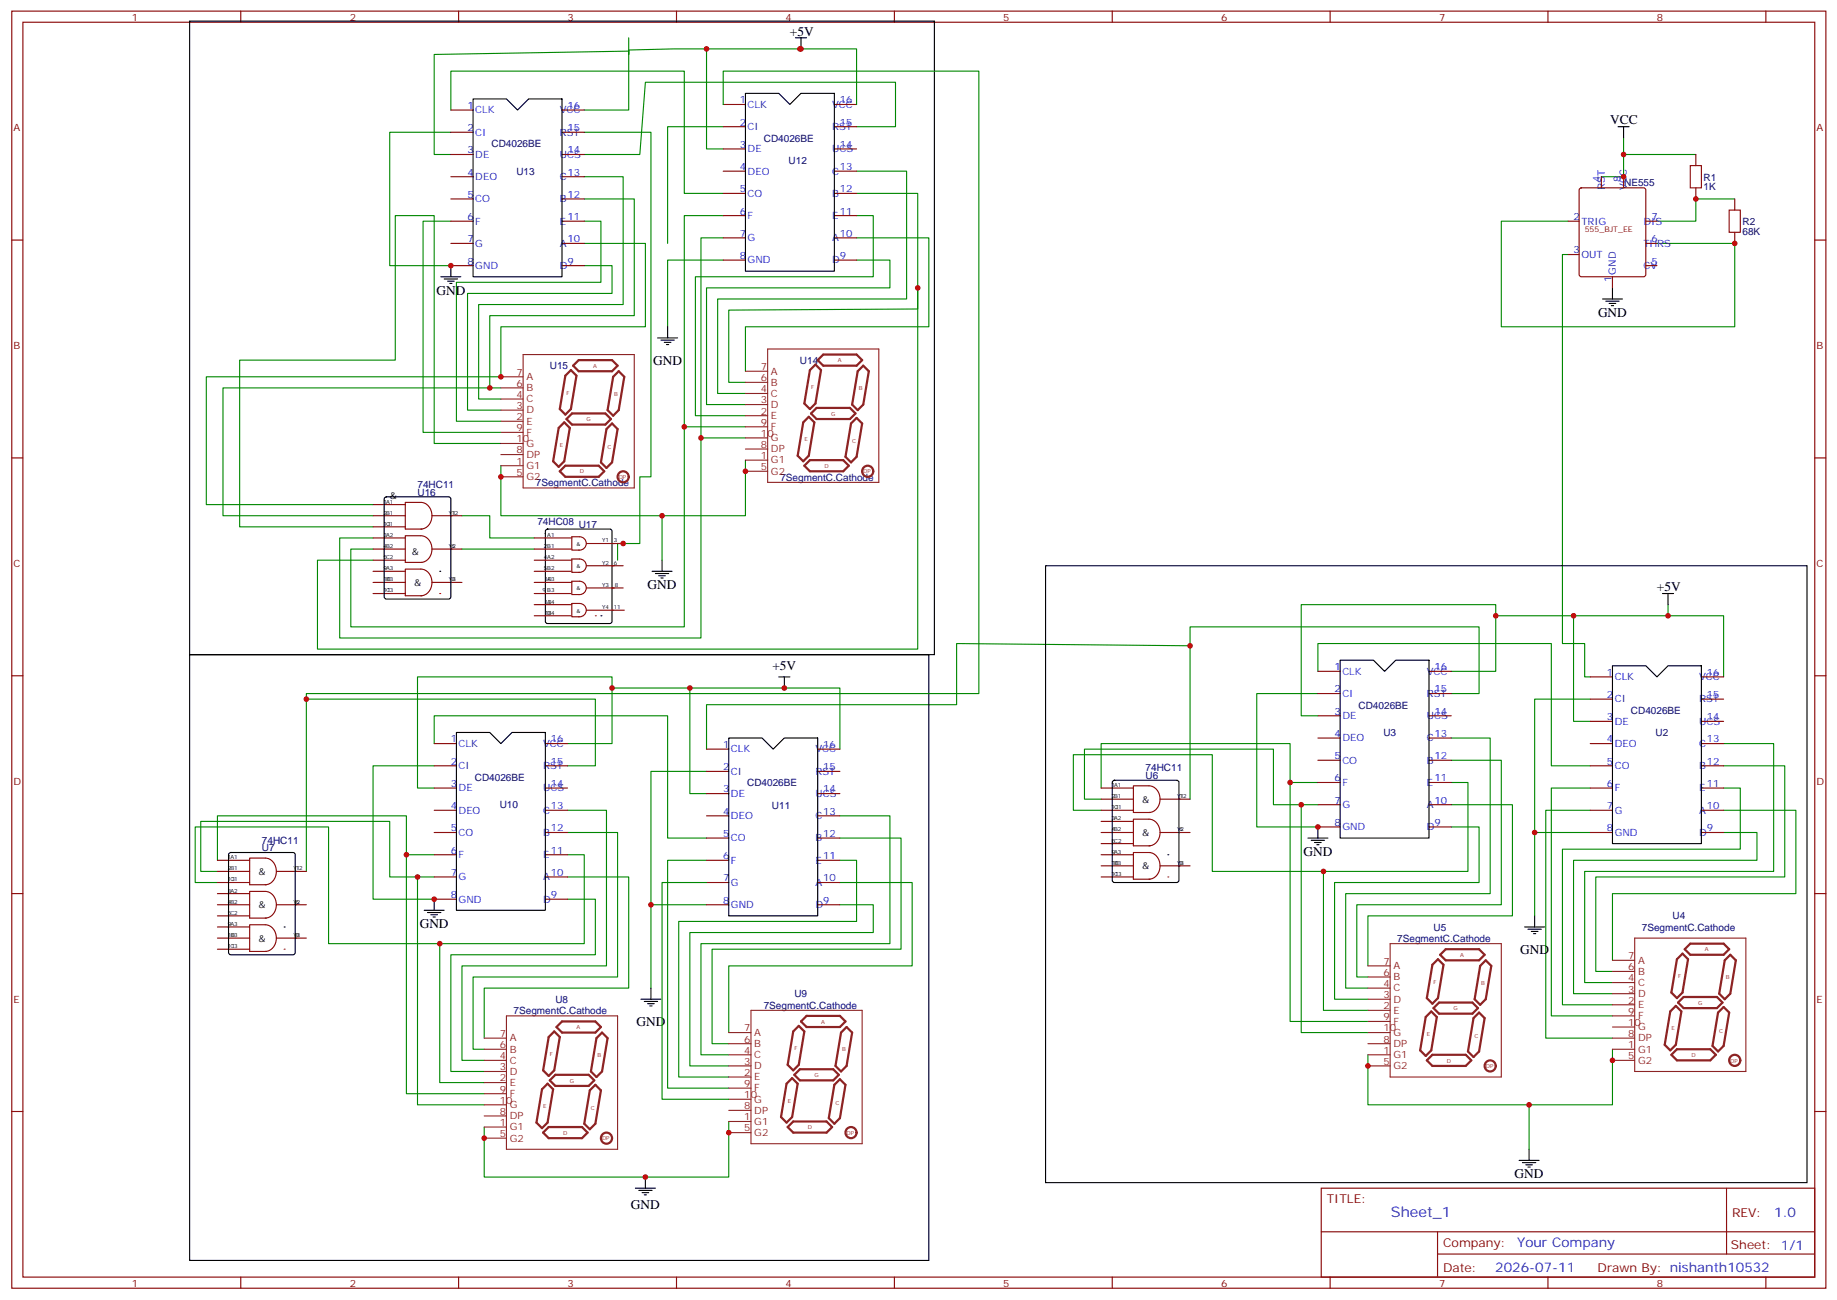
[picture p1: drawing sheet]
<svg xmlns="http://www.w3.org/2000/svg" width="583mm" height="413mm" viewBox="0 0 583 413" stroke-linecap="round" stroke-linejoin="round" font-family="sans-serif">
<g fill="none" stroke="#870000" stroke-width=".35">
<path d="M3.7 3.5h575.8v405.4h-575.8zM7.3 7.1h568.6v398.2h-568.6zM76.4 3.5v3.6M145.6 3.5v3.6M214.7 3.5v3.6M283.8 3.5v3.6M353 3.5v3.6M422.1 3.5v3.6M491.3 3.5v3.6M560.4 3.5v3.6M501.4 59.8l.5-.2h19.7l.5 .2 .2 .5v26.8l-.2 .5-.5 .2h-19.7l-.5-.2-.2-.5v-26.8zM508.2 56.1v3.5"/>
<path d="M515.3 56.1v3.5M538.2 49v3.6M538.2 59.6v3.5M3.7 76.2h3.6M497.6 70.2h3.6M522.3 70.2h3.6M522.3 77.3h3.6M550.5 63.1v3.6M550.5 73.7v3.6M575.9 76.2h3.6M497.6 80.8h3.6M511.7 87.8v3.6"/>
<path d="M522.3 84.3h3.6M3.7 145.3h3.6M575.9 145.3h3.6M3.7 214.5h3.6M575.9 214.5h3.6M359.7 257.9v-8.5h4.9a4.4 4.4 0 0 1 3.5 3.3 4.4 4.4 0 0 1-1.5 4.5l-1.3 .6-.7 .1M3.7 283.6h3.6M575.9 283.6h3.6M3.7 352.8h3.6M575.9 352.8h3.6M419.3 377.1h156.6v28.2h-156.6zM547.9 377.1v20.9"/>
<path d="M419.3 391h156.5M456.2 398h119.6M456.2 391v14.1M76.4 405.3v3.6M145.6 405.3v3.6M214.7 405.3v3.6M283.8 405.3v3.6M353 405.3v3.6M422.1 405.3v3.6M491.3 405.3v3.6M560.4 405.3v3.6"/>
</g>
<g fill="none" stroke="#008700" stroke-width=".35">
<path d="M515.3 43.7v12.4h-7.1M515.3 49h22.9M497.6 70.2h-21.1v33.5h74v-26.4h-24.6M550.5 63.1h-12.3v7.1h-12.3M497.6 80.8h-1.7v123.5h7v10.5h1.8M474.7 195.4v17.7h-14.1M499.4 195.4h-24.7v-3.5h-61.7v35.3h5.3M529.4 195.4h-30v33.6h5.3M377.7 205l-74.1-.7v19.4h-79.4v14.1M418.3 220.1h-19.4v42.4h19.4M460.6 220.1h8.8v-21.1h-91.7v54.6M504.7 221.9h-17.7v42.3"/>
<path d="M349.5 257.2h-8.9v-17.7h44.1v37.1h35.3M349.5 253.6h-5.3v-15.8h59.9v17.6h8.9M409.4 248.4v-12.4h-59.9v14.1M504.7 257.2h-14.1v72.3h21.1"/>
</g>
<path d="M536.4 52.6h3.6v7h-3.6zM548.8 66.7h3.5v7h-3.5z" fill="none" stroke="#a10000" stroke-width=".35"/>
<path d="M513.5 40.2h3.5M515.3 40.2v3.5M508.6 94.9h6.3M509.6 95.6h4.3M510.7 96.3h2.1M511.4 97h.7M511.7 91.4v3.5" fill="none" stroke="#000" stroke-width=".35"/>
<circle cx="370.6" cy="278.3" r=".18" fill="#f00"/>
<g fill="none" stroke="#870000" stroke-width=".35">
<path d="M418.3 213.1h7M453.5 213.1h7.1M504.7 214.8h7M540 214.8h7M418.3 220.1h7M418.3 227.2h7M418.3 234.2h7M453.5 220.1h7.1M453.5 227.2h7.1M453.5 234.2h7.1M504.7 221.9h7M504.7 229h7"/>
<path d="M504.7 236h7M540 221.9h7M540 229h7M540 236h7M349.5 257.2h10.2M349.5 253.6h10.2M349.5 250.1h10.2M359.7 257.9h5.3M368.2 253.6h9.5M418.3 241.3h7M418.3 248.4h7M418.3 255.4h7"/>
<path d="M453.5 241.3h7.1M453.5 248.4h7.1M453.5 255.4h7.1M504.7 257.2h7M504.7 250.1h7M504.7 243.1h7M540 257.2h7M540 250.1h7M540 243.1h7M349.5 278.3h10.2M349.5 274.8h10.2M349.5 271.3h10.2"/>
<path d="M349.5 264.2h10.2M349.5 267.8h10.2M349.5 260.7h10.2M364.6 268.5a4.4 4.4 0 0 0 3.5-3.3 4.4 4.4 0 0 0-1.5-4.5l-1.3-.6-.7-.1h-4.9v8.5h5.3M364.6 279a4.4 4.4 0 0 0 3.5-3.2 4.4 4.4 0 0 0-1.5-4.5l-1.3-.6-.7-.1h-4.9v8.4h5.3M368.2 274.8h9.5M368.2 264.2h9.5M418.3 262.5h7M453.5 262.5h7.1M504.7 264.2h7M540 264.2h7M79.2 280.8v-8.5h5a4.4 4.4 0 0 1 3.4 3.3 4.4 4.4 0 0 1-1.5 4.5l-1.2 .6-.7 .1"/>
</g>
<circle cx="370.6" cy="271.3" r=".18" fill="#000"/>
<g fill="none" stroke="#000" stroke-width=".35">
<path d="M331.8 179.6h241.7v195.8h-241.7zM527.6 188.4h3.5M529.4 188.4v3.5M60.2 207.8h234.6v192.3h-234.6zM425.3 209.6h10.6l3.5 3.5 3.5-3.5h10.6v56.4h-28.2zM511.7 211.3h10.6l3.6 3.5 3.5-3.5h10.6v56.5h-28.3zM353.2 247.9l.5-.3h19.8l.6 .5 .1 31.3-.5 .7h-20l-.7-.5v-31.2zM415.1 266h6.3M416.1 266.7h4.3M417.2 267.4h2.1M417.9 268.1h.7M418.3 262.5v3.5"/>
<path d="M483.9 294.2h6.3M484.9 294.9h4.3M486 295.6h2.1M486.7 296.3h.7M487 290.7v3.5M482.1 368.3h6.4M483.2 369h4.2M484.2 369.7h2.1M484.9 370.4h.7M485.3 364.8v3.5"/>
</g>
<g fill="none" stroke="#008700" stroke-width=".35">
<path d="M529.4 191.9v3.5h17.6v19.4M194.2 218.4v17.6h-14.1M218.9 218.4h-24.7v-3.6h-61.7v35.3h5.3M248.9 218.4h-30v33.5h5.3M418.3 213.1v-8.8h74v38.8h12.4M460.6 234.2h12.3v49.4h-45.8v30h7M547 236h15.9v40.6h-60v35.3h8.8M137.8 243.1h-19.4v42.3h19.4M180.1 243.1h8.8v-21.2h-91.7v54.7M224.2 244.8h-17.6v42.4M418.3 255.4h-5.3v72.3h21.1M418.3 248.4h-8.9v75.8h24.7"/>
<path d="M460.6 248.4h5.3v28.2h-45.9v44.1h14.1M460.6 241.3h15.9v45.9h-45.9v22.9h3.5M460.6 255.4h19.4v35.3h-45.9v15.9M504.7 250.1h-12.4v72.3h19.4M547 250.1h5.3v19.4h-56.4v49.4h15.8M547 243.1h19.4v35.2h-60v30h5.3M547 257.2h22.9v26.4h-58.2v21.2M69 276.6h-5.3v-15.9h60v17.6h8.8M129 271.3v-12.4h-60v14.1M460.6 262.5h8.8v17.6h-45.9v37h10.6M504.7 264.2h-17.7v26.5M547 264.2h10.6v8.8h-58.2v42.4h12.3"/>
<path d="M69 280.1h-7.1v-17.6h42.4v37h35.3M434.1 334.8v15.9h51.2v14.1M511.7 333v17.7h-26.4"/>
</g>
<g fill="none" stroke="#8c2424" stroke-width=".35">
<path d="M441.2 299.5h35.3v42.3h-35.3zM518.8 297.7h35.3v42.4h-35.3zM434.1 317.1h7.1M434.1 313.6h7.1M434.1 310.1h7.1M434.1 306.6h7.1M511.7 318.9h7.1M511.7 315.4h7.1M511.7 311.9h7.1M511.7 308.3h7.1M511.7 304.8h7.1M434.1 338.3h7.1"/>
<path d="M434.1 334.8h7.1M434.1 331.3h7.1M434.1 327.7h7.1M434.1 324.2h7.1M434.1 320.7h7.1M511.7 336.5h7.1M511.7 333h7.1M511.7 329.5h7.1M511.7 326h7.1M511.7 322.4h7.1"/>
</g>
<g fill="none" stroke="#8c2424" stroke-width=".71">
<path d="M456.4 304.4l1.7 1.8-1.7 10.6-1.8 1.8-1.8-1.8 1.8-10.6zM456.7 318.2h10.6l1.8 1.8-1.8 1.7h-10.6l-1.8-1.7zM458.8 301.3h10.6l1.8 1.7-1.8 1.8h-10.6l-1.7-1.8zM469.8 306.6l1.7-1.8 1.8 1.8-1.8 10.5-1.7 1.8-1.8-1.8zM532.2 304.4l1.8-1.7 1.7 1.7-1.7 10.6-1.8 1.8-1.8-1.8zM534.3 316.4h10.6l1.8 1.8-1.8 1.8h-10.6l-1.7-1.8zM534.7 301.3l1.7-1.8h10.6l1.8 1.8-1.8 1.7h-10.6zM547 319.6l1.8 1.8-1.8 10.6-1.7 1.7-1.8-1.7 1.8-10.6zM549.1 303l1.8 1.8-1.8 10.6-1.7 1.7-1.8-1.7 1.8-10.6zM452.5 322.8l1.7-1.8 1.8 1.8-1.8 10.6-1.7 1.7-1.8-1.7zM454.6 334.8h10.6l1.7 1.7-1.7 1.8h-10.6l-1.8-1.8zM467.6 323.1l1.8-1.7 1.8 1.7-1.8 10.6-1.8 1.8-1.7-1.8z"/>
<path d="M530.1 321l1.7-1.7 1.8 1.7-1.8 10.6-1.7 1.8-1.8-1.8zM532.2 333h10.6l1.7 1.8-1.7 1.7h-10.6l-1.8-1.7z"/>
<circle cx="472.9" cy="338.3" r="1.76"/>
<circle cx="550.5" cy="336.5" r="1.76"/>
</g>
<circle cx="90.2" cy="301.3" r=".18" fill="#f00"/>
<g fill="none" stroke="#870000" stroke-width=".35">
<path d="M173.1 177.8h8.1M173.1 174.3h8.1M173.1 170.7h8.1M181.5 177.4h2.4a2.13 2.13 0 0 1 2.2 2.3 2.13 2.13 0 0 1-2.5 2h-2.1zM186.1 179.6h8.8M186.1 172.5h8.8M173.1 195.4h8.1M173.1 191.9h8.1M173.1 188.4h8.1M173.1 184.9h8.1M173.1 181.3h8.1M181.5 191.5h2.4a2.13 2.13 0 0 1 2.2 2.3 2.13 2.13 0 0 1-2.5 2h-2.1z"/>
<path d="M181.5 184.5h2.4a2.13 2.13 0 0 1 2.2 2.3 2.13 2.13 0 0 1-2.5 1.9h-2.1zM186.1 193.7h8.5M186.1 186.6h8.8M137.8 236h7.1M173.1 236h7M224.2 237.8h7.1M259.5 237.8h7.1M137.8 243.1h7.1M137.8 250.1h7.1M137.8 257.2h7.1M173.1 243.1h7M173.1 250.1h7"/>
<path d="M173.1 257.2h7M224.2 244.8h7.1M224.2 251.9h7.1M224.2 258.9h7.1M259.5 244.8h7.1M259.5 251.9h7.1M259.5 258.9h7.1M69 276.6h10.2M69 273h10.2M87.7 276.6h9.5M137.8 264.2h7.1M137.8 271.3h7.1"/>
<path d="M137.8 278.3h7.1M173.1 264.2h7M173.1 271.3h7M173.1 278.3h7M224.2 273h7.1M224.2 266h7.1M259.5 273h7.1M259.5 266h7.1M69 280.1h10.2M69 297.7h10.2M69 294.2h10.2M69 287.2h10.2"/>
<path d="M69 290.7h10.2M69 283.6h10.2M79.2 280.8h5.3M84.2 291.4a4.4 4.4 0 0 0 3.4-3.2 4.4 4.4 0 0 0-1.5-4.5l-1.2-.7-.7-.1h-5v8.5h5.3M87.7 297.7h9.5M87.7 287.2h9.5M137.8 285.4h7.1M173.1 285.4h7M224.2 280.1h7.1M224.2 287.2h7.1M259.5 280.1h7.1M259.5 287.2h7.1"/>
<path d="M69 301.3h10.2M84.2 302a4.4 4.4 0 0 0 3.4-3.3 4.4 4.4 0 0 0-1.5-4.5l-1.2-.6-.7-.1h-5v8.5h5.3"/>
</g>
<circle cx="90.2" cy="294.2" r=".18" fill="#000"/>
<g fill="none" stroke="#000" stroke-width=".35">
<path d="M173.3 168.1l.5-.2h19.7l.5 .2 .2 .5v28.6l-.2 .5-.5 .2h-19.7l-.5-.2-.2-.5v-28.6zM247.2 214.8h3.5M248.9 214.8v3.6M144.9 232.5h10.5l3.6 3.5 3.5-3.5h10.6v56.4h-28.2zM231.3 234.2h10.6l3.5 3.6 3.5-3.6h10.6v56.5h-28.2zM72.8 270.8l.4-.2h19.8l.6 .4 .1 31.3-.5 .7h-20l-.6-.4-.1-31.3zM134.6 288.9h6.4M135.7 289.6h4.2M136.7 290.3h2.2M137.4 291h.7M137.8 285.4v3.5M203.4 317.1h6.4"/>
<path d="M204.5 317.9h4.2M205.5 318.6h2.1M206.2 319.3h.7M206.6 313.6v3.5M201.6 377.1h6.4M202.7 377.8h4.2M203.8 378.5h2.1M204.5 379.2h.7M204.8 373.6v3.5"/>
</g>
<g fill="none" stroke="#008700" stroke-width=".35">
<path d="M185.4 42h21.2v109.3h-3.5v21.2h-7.1v5.3M271.9 40.2h12.3v-14.1h-79.4l-1.7 22.9h-17.7M146.6 163.7h8.8v7h14.1M146.6 174.3h22.9M248.9 218.4h17.7v19.4M137.8 236v-8.8h74.1v38.8h12.3M180.1 257.2h12.4v49.4h-45.9v29.9h7.1M266.6 258.9h15.8v40.6h-59.9v35.3h8.8M137.8 278.3h-5.3v72.4h21.2M137.8 271.3h-8.8v75.8h24.7M180.1 271.3h5.3v28.2h-45.8v44.1h14.1M180.1 264.2h15.9v45.9h-45.9v22.9h3.6"/>
<path d="M180.1 278.3h19.4v35.3h-45.8v15.9M224.2 273h-12.3v72.4h19.4M266.6 273h5.3v19.5h-56.5v49.3h15.9M266.6 266h19.4v35.3h-60v30h5.3M180.1 285.4h8.8v17.6h-45.8v37.1h10.6M224.2 287.2h-17.6v26.4M224.2 280.1h-14.1v68.8h21.2M266.6 287.2h10.5v8.8h-58.2v42.3h12.4M266.6 280.1h22.9v26.5h-58.2v21.1M231.3 356v17.6h-77.6v-15.9"/>
</g>
<g fill="none" stroke="#8c2424" stroke-width=".35">
<path d="M153.7 336.5h7M153.7 333h7M153.7 329.5h7M160.7 322.4h35.3v42.4h-35.3zM231.3 338.3h7M231.3 334.8h7M231.3 331.3h7M231.3 327.7h7M238.3 320.7h35.3v42.3h-35.3zM153.7 357.7h7M153.7 354.2h7M153.7 350.7h7"/>
<path d="M153.7 347.1h7M153.7 343.6h7M153.7 340.1h7M231.3 359.5h7M231.3 356h7M231.3 352.4h7M231.3 348.9h7M231.3 345.4h7M231.3 341.8h7M153.7 361.2h7"/>
</g>
<g fill="none" stroke="#8c2424" stroke-width=".71">
<path d="M175.9 327.4l1.8 1.7-1.8 10.6-1.8 1.8-1.7-1.8 1.7-10.6zM178.4 324.2h10.5l1.8 1.8-1.8 1.7h-10.5l-1.8-1.7zM189.3 329.5l1.8-1.8 1.7 1.8-1.7 10.6-1.8 1.7-1.8-1.7zM251.7 327.4l1.8-1.8 1.8 1.8-1.8 10.6-1.8 1.7-1.7-1.7zM253.9 339.4h10.5l1.8 1.7-1.8 1.8h-10.5l-1.8-1.8zM256 322.4h10.6l1.7 1.8-1.7 1.8h-10.6l-1.8-1.8zM266.9 327.7l1.8-1.7 1.7 1.7-1.7 10.6-1.8 1.8-1.8-1.8zM172 345.7l1.8-1.7 1.7 1.7-1.7 10.6-1.8 1.8-1.7-1.8zM174.1 357.7h10.6l1.8 1.8-1.8 1.7h-10.6l-1.7-1.7zM176.2 341.1h10.6l1.8 1.8-1.8 1.8h-10.6l-1.7-1.8zM187.2 346.1l1.7-1.8 1.8 1.8-1.8 10.6-1.7 1.7-1.8-1.7zM251.4 342.2l1.8 1.8-1.8 10.5-1.8 1.8-1.7-1.8 1.7-10.5z"/>
<path d="M251.7 356h10.6l1.8 1.7-1.8 1.8h-10.6l-1.7-1.8zM264.8 344.3l1.8-1.8 1.7 1.8-1.7 10.6-1.8 1.8-1.8-1.8z"/>
<circle cx="270.1" cy="359.5" r="1.76"/>
<circle cx="192.5" cy="361.2" r="1.76"/>
</g>
<circle cx="188.9" cy="195.4" r=".18" fill="#f00"/>
<g fill="none" stroke="#870000" stroke-width=".35">
<path d="M128.6 167.9v-8.4h5a4.4 4.4 0 0 1 3.4 3.2 4.4 4.4 0 0 1-1.5 4.5l-1.2 .6-.7 .1M169.5 177.8h3.6M169.5 174.3h3.6M169.5 170.7h3.6M181.5 170.4h2.4a2.13 2.13 0 0 1 2.2 2.3 2.13 2.13 0 0 1-2.5 1.9h-2.1zM194.2 179.6h3.6M194.2 172.5h3.6M169.5 195.4h3.6M169.5 191.9h3.6M169.5 184.9h3.6M169.5 188.4h3.6M169.5 181.3h3.6"/>
<path d="M194.2 186.6h3.6M194.6 193.7h3.5"/>
</g>
<circle cx="190.7" cy="195.4" r=".18" fill="#000"/>
<path d="M229.5 75.5h-7v63.5h14.1M291.3 91.4v114.6h-190.5v-28.2h17.6M155.4 123.1h-84.6v40.6h47.6M217.2 135.5v63.5h-105.9v-24.7h7.1M222.5 139v63.5h-114.7v-31.8h10.6" fill="none" stroke="#008700" stroke-width=".35"/>
<circle cx="139.6" cy="188.4" r=".18" fill="#f00"/>
<g fill="none" stroke="#870000" stroke-width=".35">
<path d="M143.1 34.9h7M178.4 34.9h7M229.5 33.2h7.1M264.8 33.2h7.1M143.1 42h7M143.1 49h7M143.1 56.1h7M178.4 42h7M178.4 49h7M178.4 56.1h7M229.5 40.2h7.1M229.5 47.3h7.1"/>
<path d="M229.5 54.3h7.1M264.8 40.2h7.1M264.8 47.3h7.1M264.8 54.3h7.1M143.1 63.1h7M143.1 70.2h7M143.1 77.3h7M178.4 63.1h7M178.4 70.2h7M178.4 77.3h7M229.5 61.4h7.1M229.5 68.4h7.1"/>
<path d="M229.5 75.5h7.1M264.8 61.4h7.1M264.8 68.4h7.1M264.8 75.5h7.1M143.1 84.3h7M178.4 84.3h7M229.5 82.6h7.1M264.8 82.6h7.1M118.4 167.2h10.2M118.4 163.7h10.2M118.4 174.3h10.2M118.4 177.8h10.2"/>
<path d="M118.4 170.7h10.2M118.4 160.2h10.2M128.6 167.9h5.3M133.6 178.5a4.4 4.4 0 0 0 3.4-3.2 4.4 4.4 0 0 0-1.5-4.5l-1.2-.7-.7-.1h-5v8.5h5.3M137.1 163.7h9.5M137.1 174.3h9.5M118.4 188.4h10.2M118.4 184.9h10.2M118.4 181.3h10.2M133.6 189.1a4.4 4.4 0 0 0 3.4-3.2 4.4 4.4 0 0 0-1.5-4.6l-1.2-.6-.7-.1h-5v8.5h5.3M137.1 184.9h9.5"/>
</g>
<circle cx="139.6" cy="181.3" r=".18" fill="#000"/>
<g fill="none" stroke="#000" stroke-width=".35">
<path d="M60.2 6.7h236.3v201.1h-236.3zM252.4 12h3.6M254.2 12v3.5M150.1 31.4h10.6l3.6 3.5 3.5-3.5h10.6v56.4h-28.3zM236.6 29.6h10.6l3.5 3.6 3.5-3.6h10.6v56.5h-28.2zM139.9 87.8h6.4M141 88.5h4.2M142 89.3h2.1M142.7 90h.7M143.1 84.3v3.5M208.7 107.2h6.4M209.8 107.9h4.2"/>
<path d="M210.8 108.7h2.1M211.5 109.4h.7M211.9 103.7v3.5M122.2 157.9l.4-.2h19.8l.6 .4 .1 31.3-.5 .7h-20l-.6-.4-.1-31.3zM210.1 177.8v3.5M206.9 181.3h6.4M208 182h4.2M209.1 182.7h2.1M209.8 183.4h.7"/>
</g>
<g fill="none" stroke="#008700" stroke-width=".35">
<path d="M199.5 12v22.9h-14.1M224.2 15.5l-24.7 .4v1.4v-1.1l-61.7 1.1v31.7h5.3M253.9 15.5h18v17.7M254.2 15.5h-30v31.8h5.3M143.1 34.9v-12.3h74.1v38.8h12.3M229.5 33.2v-10.6h81.2v197.5h-213.5v1.8M143.1 42h-19.4v42.3h19.4M185.4 56.1h12.4v40.6h-45.9v29.9h7.1M229.5 40.2h-17.6v37.1M271.9 54.3h15.8v40.6h-59.9v30h8.8M143.1 70.2h-8.8v67h24.7M185.4 70.2h5.3v19.4h-45.8v44.1h14.1"/>
<path d="M185.4 63.1h15.9v37.1h-45.9v22.9h3.6M185.4 77.3h19.4v26.4h-45.8v15.9h-93.5v40.6h52.9M229.5 68.4h-12.3v67.1h19.4M271.9 68.4h5.2v19.4h-56.4v44.1h15.9M271.9 61.4h19.4v36.7l-60 .3v23h5.3M271.9 75.5h22.9v28.2h-58.2v14.1M185.4 84.3h8.8v8.8h-45.8v37.1h10.6M229.5 82.6h-17.6v21.1M271.9 82.6h10.5v8.8h-58.2v37h12.4M159 140.8h-21.2v-72.4h-12.4v45.9h-49.3v52.9h42.3M159 147.8v15.9h51.1v14.1M236.6 146.1v17.6h-26.5"/>
</g>
<g fill="none" stroke="#8c2424" stroke-width=".35">
<path d="M159 119.6h7M166 112.5h35.3v42.4h-35.3zM236.6 117.8h7M243.6 110.8h35.3v42.3h-35.3zM159 137.2h7M159 133.7h7M159 130.2h7M159 126.6h7M159 123.1h7M236.6 139h7M236.6 135.5h7M236.6 131.9h7"/>
<path d="M236.6 128.4h7M236.6 124.9h7M236.6 121.4h7M159 151.3h7M159 147.8h7M159 144.3h7M159 140.8h7M236.6 149.6h7M236.6 146.1h7M236.6 142.5h7"/>
</g>
<g fill="none" stroke="#8c2424" stroke-width=".71">
<path d="M181.2 117.5l1.8 1.7-1.8 10.6-1.8 1.8-1.7-1.8 1.7-10.6zM183.7 114.3h10.5l1.8 1.8-1.8 1.7h-10.5l-1.8-1.7zM194.6 119.6l1.8-1.8 1.7 1.8-1.7 10.6-1.8 1.7-1.8-1.7zM258.8 115.7l1.8 1.8-1.8 10.6-1.8 1.7-1.7-1.7 1.7-10.6zM261.3 112.5h10.6l1.7 1.8-1.7 1.8h-10.6l-1.8-1.8zM272.2 117.8l1.8-1.7 1.7 1.7-1.7 10.6-1.8 1.8-1.8-1.8zM177.3 135.8l1.8-1.7 1.7 1.7-1.7 10.6-1.8 1.8-1.8-1.8zM181.5 131.2h10.6l1.8 1.8-1.8 1.8h-10.6l-1.7-1.8zM192.5 136.2l1.7-1.8 1.8 1.8-1.8 10.6-1.7 1.7-1.8-1.7zM254.9 134.1l1.8-1.8 1.7 1.8-1.7 10.5-1.8 1.8-1.7-1.8zM259.2 129.5h10.5l1.8 1.7-1.8 1.8h-10.5l-1.8-1.8zM270.1 134.4l1.8-1.8 1.7 1.8-1.7 10.6-1.8 1.8-1.8-1.8z"/>
<path d="M177.7 149.6l1.7-1.8h10.6l1.8 1.8-1.8 1.7h-10.6zM257 146.1h10.6l1.8 1.7-1.8 1.8h-10.6l-1.7-1.8z"/>
<circle cx="197.8" cy="151.3" r="1.76"/>
<circle cx="275.4" cy="149.6" r="1.76"/>
</g>
<g fill="#c00">
<circle cx="515.3" cy="49" r=".88"/>
<circle cx="515.3" cy="56.1" r=".88"/>
<circle cx="538.2" cy="63.1" r=".88"/>
<circle cx="550.5" cy="77.3" r=".88"/>
<circle cx="418.3" cy="262.5" r=".88"/>
<circle cx="474.7" cy="195.4" r=".88"/>
<circle cx="499.4" cy="195.4" r=".88"/>
<circle cx="529.4" cy="195.4" r=".88"/>
<circle cx="487" cy="264.2" r=".88"/>
<circle cx="420" cy="276.6" r=".88"/>
<circle cx="413" cy="255.4" r=".88"/>
<circle cx="409.4" cy="248.4" r=".88"/>
<circle cx="434.1" cy="338.3" r=".88"/>
<circle cx="511.7" cy="336.5" r=".88"/>
<circle cx="485.3" cy="350.7" r=".88"/>
<circle cx="377.7" cy="205" r=".88"/>
<circle cx="137.8" cy="285.4" r=".88"/>
<circle cx="194.2" cy="218.4" r=".88"/>
<circle cx="218.9" cy="218.4" r=".88"/>
<circle cx="248.9" cy="218.4" r=".88"/>
<circle cx="206.6" cy="287.2" r=".88"/>
<circle cx="139.6" cy="299.5" r=".88"/>
<circle cx="132.5" cy="278.3" r=".88"/>
<circle cx="129" cy="271.3" r=".88"/>
<circle cx="153.7" cy="361.2" r=".88"/>
<circle cx="231.3" cy="359.5" r=".88"/>
<circle cx="204.8" cy="373.6" r=".88"/>
<circle cx="197.8" cy="172.5" r=".88"/>
<circle cx="217.2" cy="135.5" r=".88"/>
<circle cx="291.3" cy="91.4" r=".88"/>
<circle cx="222.5" cy="139" r=".88"/>
<circle cx="155.4" cy="123.1" r=".88"/>
<circle cx="159" cy="119.6" r=".88"/>
<circle cx="143.1" cy="84.3" r=".88"/>
<circle cx="159" cy="151.3" r=".88"/>
<circle cx="236.6" cy="149.6" r=".88"/>
<circle cx="210.1" cy="163.7" r=".88"/>
<circle cx="224.2" cy="15.5" r=".88"/>
<circle cx="253.9" cy="15.5" r=".88"/>
<circle cx="254.2" cy="15.5" r=".88"/>
<circle cx="97.2" cy="221.9" r=".88"/>
</g>
<text font-size="4.6" fill="#00f" x="441.4" y="386.1">Sheet_1</text>
<g font-size="4.2">
<text x="250.7" y="11.3">+5V</text>
<text x="511" y="39.5">VCC</text>
<text x="138.5" y="93.5">GND</text>
<text x="507.2" y="100.5">GND</text>
<text x="207.3" y="115.8">GND</text>
<text x="205.5" y="187">GND</text>
<text x="525.9" y="187.7">+5V</text>
<text x="245.1" y="212.7">+5V</text>
<text x="413.7" y="271.6">GND</text>
<text x="133.2" y="294.6">GND</text>
<text x="482.5" y="302.8">GND</text>
<text x="202" y="325.7">GND</text>
<text x="480.7" y="373.9">GND</text>
<text x="200.2" y="383.8">GND</text>
</g>
<g font-size="4.2" fill="#00f">
<text x="563.1" y="386.4">1.0</text>
<text x="481.5" y="395.9">Your Company</text>
<text x="474.6" y="403.7">2026-07-11</text>
</g>
<g font-size="3.9" fill="#800">
<text x="421.1" y="381.7">TITLE:</text>
<text x="549.7" y="386.4">REV:</text>
<text x="458" y="395.9">Company:</text>
<text x="549.4" y="396.5">Sheet: 1/1</text>
<text x="458" y="403.6">Date:</text>
<text x="507" y="403.7">Drawn By: nishanth10532</text>
</g>
<g font-size="3.2" fill="#800">
<text x="41.8" y="6.5">1</text>
<text x="111" y="6.5">2</text>
<text x="180.1" y="6.5">3</text>
<text x="249.3" y="6.5">4</text>
<text x="318.4" y="6.5">5</text>
<text x="387.6" y="6.5">6</text>
<text x="456.7" y="6.5">7</text>
<text x="525.9" y="6.5">8</text>
<text x="4.3" y="41.6">A</text>
<text x="576.5" y="41.6">A</text>
<text x="4.3" y="110.8">B</text>
<text x="576.5" y="110.8">B</text>
<text x="4.3" y="179.9">C</text>
<text x="576.5" y="179.9">C</text>
<text x="4.3" y="249.1">D</text>
<text x="576.5" y="249.1">D</text>
<text x="4.3" y="318.2">E</text>
<text x="576.5" y="318.2">E</text>
<text x="41.8" y="408.3">1</text>
<text x="111" y="408.3">2</text>
<text x="180.1" y="408.3">3</text>
<text x="249.3" y="408.3">4</text>
<text x="318.4" y="408.3">5</text>
<text x="387.6" y="408.3">6</text>
<text x="456.7" y="408.3">7</text>
<text x="525.9" y="408.3">8</text>
</g>
<g font-size="3.2" fill="#00f">
<text x="148.4" y="34.6">1</text>
<text x="150.8" y="36">CLK</text>
<text x="177.7" y="36">VCC</text>
<text x="180.1" y="34.6">16</text>
<text x="234.8" y="32.8">1</text>
<text x="237.3" y="34.2">CLK</text>
<text x="264.1" y="34.2">VCC</text>
<text x="266.6" y="32.8">16</text>
<text x="148.4" y="41.6">2</text>
<text x="180.1" y="41.6">15</text>
<text x="234.8" y="39.9">2</text>
<text x="237.3" y="41.3">CI</text>
<text x="264.1" y="41.3">RST</text>
<text x="266.6" y="39.9">15</text>
<text x="150.8" y="43">CI</text>
<text x="177.7" y="43">RST</text>
<text x="234.8" y="46.9">3</text>
<text x="266.6" y="46.9">14</text>
<text x="148.4" y="48.7">3</text>
<text x="150.8" y="50.1">DE</text>
<text x="177.7" y="50.1">UCS</text>
<text x="180.1" y="48.7">14</text>
<text x="234.8" y="54">4</text>
<text x="237.3" y="48.3">DE</text>
<text x="264.1" y="48.3">UCS</text>
<text x="266.6" y="54">13</text>
<text x="148.4" y="55.7">4</text>
<text x="150.8" y="57.2">DEO</text>
<text x="177.7" y="57.2">C</text>
<text x="180.1" y="55.7">13</text>
<text x="237.3" y="55.4">DEO</text>
<text x="264.1" y="55.4">C</text>
<text x="507.9" y="57.9" transform="rotate(-90 507.9 57.9)">4</text>
<text x="514.4" y="57.7" transform="rotate(-90 514.4 57.7)">8</text>
<text x="148.4" y="62.8">5</text>
<text x="150.8" y="64.2">CO</text>
<text x="177.7" y="64.2">B</text>
<text x="180.1" y="62.8">12</text>
<text x="234.8" y="61">5</text>
<text x="237.3" y="62.4">CO</text>
<text x="264.1" y="62.4">B</text>
<text x="266.6" y="61">12</text>
<text x="509.3" y="60.3" transform="rotate(-90 509.3 60.3)">RST</text>
<text x="516.3" y="60.3" transform="rotate(-90 516.3 60.3)">VCC</text>
<text x="148.4" y="69.9">6</text>
<text x="150.8" y="71.3">F</text>
<text x="177.7" y="71.3">E</text>
<text x="180.1" y="69.9">11</text>
<text x="234.8" y="68.1">6</text>
<text x="237.3" y="69.5">F</text>
<text x="264.1" y="69.5">E</text>
<text x="266.6" y="68.1">11</text>
<text x="499.4" y="69.9">2</text>
<text x="501.9" y="71.3">TRIG</text>
<text x="521.6" y="71.3">DIS</text>
<text x="524.1" y="69.9">7</text>
<text x="148.4" y="76.9">7</text>
<text x="180.1" y="76.9">10</text>
<text x="234.8" y="75.1">7</text>
<text x="237.3" y="76.6">G</text>
<text x="264.1" y="76.6">A</text>
<text x="266.6" y="75.1">10</text>
<text x="524.1" y="76.9">6</text>
<text x="148.4" y="84">8</text>
<text x="150.8" y="78.3">G</text>
<text x="177.7" y="78.3">A</text>
<text x="180.1" y="84">9</text>
<text x="234.8" y="82.2">8</text>
<text x="237.3" y="83.6">GND</text>
<text x="264.1" y="83.6">D</text>
<text x="266.6" y="82.2">9</text>
<text x="499.4" y="80.4">3</text>
<text x="501.9" y="81.8">OUT</text>
<text x="521.6" y="78.3">THRS</text>
<text x="524.1" y="84">5</text>
<text x="150.8" y="85.4">GND</text>
<text x="177.7" y="85.4">D</text>
<text x="511.4" y="89.6" transform="rotate(-90 511.4 89.6)">1</text>
<text x="512.8" y="87.1" transform="rotate(-90 512.8 87.1)">GND</text>
<text x="521.6" y="85.4">CV</text>
<text x="423.5" y="212.7">1</text>
<text x="426" y="214.1">CLK</text>
<text x="452.8" y="214.1">VCC</text>
<text x="455.3" y="212.7">16</text>
<text x="510" y="214.5">1</text>
<text x="512.4" y="215.9">CLK</text>
<text x="539.3" y="215.9">VCC</text>
<text x="541.7" y="214.5">16</text>
<text x="423.5" y="219.8">2</text>
<text x="426" y="221.2">CI</text>
<text x="452.8" y="221.2">RST</text>
<text x="455.3" y="219.8">15</text>
<text x="510" y="221.5">2</text>
<text x="541.7" y="221.5">15</text>
<text x="423.5" y="226.8">3</text>
<text x="455.3" y="226.8">14</text>
<text x="512.4" y="223">CI</text>
<text x="539.3" y="223">RST</text>
<text x="423.5" y="233.9">4</text>
<text x="426" y="228.2">DE</text>
<text x="452.8" y="228.2">UCS</text>
<text x="455.3" y="233.9">13</text>
<text x="510" y="228.6">3</text>
<text x="512.4" y="230">DE</text>
<text x="539.3" y="230">UCS</text>
<text x="541.7" y="228.6">14</text>
<text x="143.1" y="235.7">1</text>
<text x="145.6" y="237.1">CLK</text>
<text x="172.4" y="237.1">VCC</text>
<text x="174.8" y="235.7">16</text>
<text x="229.5" y="237.4">1</text>
<text x="232" y="238.8">CLK</text>
<text x="258.8" y="238.8">VCC</text>
<text x="261.3" y="237.4">16</text>
<text x="426" y="235.3">DEO</text>
<text x="452.8" y="235.3">C</text>
<text x="510" y="235.7">4</text>
<text x="512.4" y="237.1">DEO</text>
<text x="539.3" y="237.1">C</text>
<text x="541.7" y="235.7">13</text>
<text x="143.1" y="242.7">2</text>
<text x="145.6" y="244.1">CI</text>
<text x="172.4" y="244.1">RST</text>
<text x="174.8" y="242.7">15</text>
<text x="229.5" y="244.5">2</text>
<text x="232" y="245.9">CI</text>
<text x="258.8" y="245.9">RST</text>
<text x="261.3" y="244.5">15</text>
<text x="423.5" y="240.9">5</text>
<text x="426" y="242.4">CO</text>
<text x="452.8" y="242.4">B</text>
<text x="455.3" y="240.9">12</text>
<text x="510" y="242.7">5</text>
<text x="512.4" y="244.1">CO</text>
<text x="539.3" y="244.1">B</text>
<text x="541.7" y="242.7">12</text>
<text x="143.1" y="249.8">3</text>
<text x="145.6" y="251.2">DE</text>
<text x="172.4" y="251.2">UCS</text>
<text x="174.8" y="249.8">14</text>
<text x="229.5" y="251.5">3</text>
<text x="261.3" y="251.5">14</text>
<text x="423.5" y="248">6</text>
<text x="426" y="249.4">F</text>
<text x="452.8" y="249.4">E</text>
<text x="455.3" y="248">11</text>
<text x="510" y="249.8">6</text>
<text x="512.4" y="251.2">F</text>
<text x="539.3" y="251.2">E</text>
<text x="541.7" y="249.8">11</text>
<text x="143.1" y="256.8">4</text>
<text x="174.8" y="256.8">13</text>
<text x="232" y="252.9">DE</text>
<text x="258.8" y="252.9">UCS</text>
<text x="423.5" y="255.1">7</text>
<text x="426" y="256.5">G</text>
<text x="452.8" y="256.5">A</text>
<text x="455.3" y="255.1">10</text>
<text x="510" y="256.8">7</text>
<text x="541.7" y="256.8">10</text>
<text x="143.1" y="263.9">5</text>
<text x="145.6" y="258.2">DEO</text>
<text x="172.4" y="258.2">C</text>
<text x="174.8" y="263.9">12</text>
<text x="229.5" y="258.6">4</text>
<text x="232" y="260">DEO</text>
<text x="258.8" y="260">C</text>
<text x="261.3" y="258.6">13</text>
<text x="423.5" y="262.1">8</text>
<text x="426" y="263.5">GND</text>
<text x="452.8" y="263.5">D</text>
<text x="455.3" y="262.1">9</text>
<text x="510" y="263.9">8</text>
<text x="512.4" y="258.2">G</text>
<text x="539.3" y="258.2">A</text>
<text x="541.7" y="263.9">9</text>
<text x="145.6" y="265.3">CO</text>
<text x="172.4" y="265.3">B</text>
<text x="229.5" y="265.6">5</text>
<text x="232" y="267.1">CO</text>
<text x="258.8" y="267.1">B</text>
<text x="261.3" y="265.6">12</text>
<text x="512.4" y="265.3">GND</text>
<text x="539.3" y="265.3">D</text>
<text x="143.1" y="270.9">6</text>
<text x="145.6" y="272.3">F</text>
<text x="172.4" y="272.3">E</text>
<text x="174.8" y="270.9">11</text>
<text x="229.5" y="272.7">6</text>
<text x="232" y="274.1">F</text>
<text x="258.8" y="274.1">E</text>
<text x="261.3" y="272.7">11</text>
<text x="143.1" y="278">7</text>
<text x="145.6" y="279.4">G</text>
<text x="172.4" y="279.4">A</text>
<text x="174.8" y="278">10</text>
<text x="229.5" y="279.8">7</text>
<text x="232" y="281.2">G</text>
<text x="258.8" y="281.2">A</text>
<text x="261.3" y="279.8">10</text>
<text x="143.1" y="285">8</text>
<text x="145.6" y="286.5">GND</text>
<text x="172.4" y="286.5">D</text>
<text x="174.8" y="285">9</text>
<text x="229.5" y="286.8">8</text>
<text x="261.3" y="286.8">9</text>
<text x="232" y="288.2">GND</text>
<text x="258.8" y="288.2">D</text>
</g>
<g font-size="3.2" fill="#000080">
<text x="156" y="46.8">CD4026BE</text>
<text x="242.4" y="45">CD4026BE</text>
<text x="250.3" y="52.1">U12</text>
<text x="163.9" y="55.5">U13</text>
<text x="515.5" y="59.1">NE555</text>
<text x="540.7" y="57.4">R1</text>
<text x="540.7" y="60.4">1K</text>
<text x="553" y="71.4">R2</text>
<text x="553" y="74.6">68K</text>
<text x="174.5" y="117.3">U15</text>
<text x="253.9" y="115.5">U14</text>
<text x="132.5" y="154.9">74HC11</text>
<text x="170" y="154.3">7SegmentC.Cathode</text>
<text x="247.7" y="152.6">7SegmentC.Cathode</text>
<text x="132.5" y="157.3">U16</text>
<text x="170.6" y="166.7">74HC08</text>
<text x="183.7" y="167.6">U17</text>
<text x="431.2" y="224.9">CD4026BE</text>
<text x="517.6" y="226.7">CD4026BE</text>
<text x="439.1" y="233.6">U3</text>
<text x="525.4" y="233.8">U2</text>
<text x="363.6" y="244.8">74HC11</text>
<text x="150.7" y="247.9">CD4026BE</text>
<text x="237.1" y="249.6">CD4026BE</text>
<text x="363.6" y="247.3">U6</text>
<text x="158.6" y="256.5">U10</text>
<text x="245" y="256.7">U11</text>
<text x="83.1" y="267.8">74HC11</text>
<text x="83.1" y="270.2">U7</text>
<text x="530.8" y="291.8">U4</text>
<text x="443.4" y="298.9">7SegmentC.Cathode</text>
<text x="455" y="295.3">U5</text>
<text x="521.1" y="295.3">7SegmentC.Cathode</text>
<text x="252.1" y="316.6">U9</text>
<text x="163" y="321.9">7SegmentC.Cathode</text>
<text x="176.3" y="318.4">U8</text>
<text x="242.4" y="320.1">7SegmentC.Cathode</text>
</g>
<g font-size="3.2" fill="#8d2323">
<text x="163.9" y="119.2">7</text>
<text x="241.5" y="117.5">7</text>
<text x="244.7" y="118.9">A</text>
<text x="163.9" y="122.8">6</text>
<text x="167.1" y="124.2">B</text>
<text x="167.1" y="120.7">A</text>
<text x="241.5" y="124.5">4</text>
<text x="241.5" y="121">6</text>
<text x="244.7" y="125.9">C</text>
<text x="244.7" y="122.4">B</text>
<text x="163.9" y="129.8">3</text>
<text x="163.9" y="126.3">4</text>
<text x="167.1" y="131.2">D</text>
<text x="167.1" y="127.7">C</text>
<text x="241.5" y="131.6">2</text>
<text x="241.5" y="128.1">3</text>
<text x="244.7" y="129.5">D</text>
<text x="163.9" y="136.9">9</text>
<text x="163.9" y="133.4">2</text>
<text x="167.1" y="134.8">E</text>
<text x="241.5" y="135.1">9</text>
<text x="244.7" y="136.5">F</text>
<text x="244.7" y="133">E</text>
<text x="163.9" y="143.9">8</text>
<text x="163.9" y="140.4">10</text>
<text x="167.1" y="141.8">G</text>
<text x="167.1" y="138.3">F</text>
<text x="241.5" y="142.2">8</text>
<text x="241.5" y="138.6">10</text>
<text x="244.7" y="143.6">DP</text>
<text x="244.7" y="140.1">G</text>
<text x="163.9" y="147.5">1</text>
<text x="167.1" y="148.9">G1</text>
<text x="167.1" y="145.3">DP</text>
<text x="241.5" y="149.2">5</text>
<text x="241.5" y="145.7">1</text>
<text x="244.7" y="147.1">G1</text>
<text x="163.9" y="151">5</text>
<text x="167.1" y="152.4">G2</text>
<text x="244.7" y="150.6">G2</text>
<text x="516.7" y="304.4">7</text>
<text x="519.9" y="305.9">A</text>
<text x="439.1" y="309.7">6</text>
<text x="439.1" y="306.2">7</text>
<text x="442.2" y="311.1">B</text>
<text x="442.2" y="307.6">A</text>
<text x="516.7" y="311.5">4</text>
<text x="516.7" y="308">6</text>
<text x="519.9" y="309.4">B</text>
<text x="439.1" y="316.8">3</text>
<text x="439.1" y="313.3">4</text>
<text x="442.2" y="314.7">C</text>
<text x="516.7" y="315">3</text>
<text x="519.9" y="316.4">D</text>
<text x="519.9" y="312.9">C</text>
<text x="439.1" y="323.8">9</text>
<text x="439.1" y="320.3">2</text>
<text x="442.2" y="321.7">E</text>
<text x="442.2" y="318.2">D</text>
<text x="516.7" y="322.1">9</text>
<text x="516.7" y="318.6">2</text>
<text x="519.9" y="323.5">F</text>
<text x="519.9" y="320">E</text>
<text x="158.6" y="329.1">7</text>
<text x="236.2" y="327.4">7</text>
<text x="239.4" y="328.8">A</text>
<text x="439.1" y="327.4">10</text>
<text x="442.2" y="328.8">G</text>
<text x="442.2" y="325.3">F</text>
<text x="516.7" y="329.1">8</text>
<text x="516.7" y="325.6">10</text>
<text x="519.9" y="327">G</text>
<text x="158.6" y="332.7">6</text>
<text x="161.8" y="334.1">B</text>
<text x="161.8" y="330.6">A</text>
<text x="236.2" y="334.4">4</text>
<text x="236.2" y="330.9">6</text>
<text x="239.4" y="335.8">C</text>
<text x="239.4" y="332.3">B</text>
<text x="439.1" y="334.4">1</text>
<text x="439.1" y="330.9">8</text>
<text x="442.2" y="335.8">G1</text>
<text x="442.2" y="332.3">DP</text>
<text x="516.7" y="332.7">1</text>
<text x="519.9" y="334.1">G1</text>
<text x="519.9" y="330.6">DP</text>
<text x="158.6" y="339.7">3</text>
<text x="158.6" y="336.2">4</text>
<text x="161.8" y="341.1">D</text>
<text x="161.8" y="337.6">C</text>
<text x="236.2" y="341.5">2</text>
<text x="236.2" y="338">3</text>
<text x="239.4" y="339.4">D</text>
<text x="439.1" y="338">5</text>
<text x="442.2" y="339.4">G2</text>
<text x="516.7" y="336.2">5</text>
<text x="519.9" y="337.6">G2</text>
<text x="158.6" y="346.8">9</text>
<text x="158.6" y="343.3">2</text>
<text x="161.8" y="344.7">E</text>
<text x="236.2" y="345">9</text>
<text x="239.4" y="346.4">F</text>
<text x="239.4" y="342.9">E</text>
<text x="158.6" y="353.8">8</text>
<text x="158.6" y="350.3">10</text>
<text x="161.8" y="351.7">G</text>
<text x="161.8" y="348.2">F</text>
<text x="236.2" y="352.1">8</text>
<text x="236.2" y="348.5">10</text>
<text x="239.4" y="353.5">DP</text>
<text x="239.4" y="350">G</text>
<text x="158.6" y="357.4">1</text>
<text x="161.8" y="358.8">G1</text>
<text x="161.8" y="355.2">DP</text>
<text x="236.2" y="359.1">5</text>
<text x="236.2" y="355.6">1</text>
<text x="239.4" y="357">G1</text>
<text x="158.6" y="360.9">5</text>
<text x="161.8" y="362.3">G2</text>
<text x="239.4" y="360.5">G2</text>
</g>
<g font-size="3.2">
<text x="123.7" y="158.4">&amp;</text>
<text x="130.7" y="176">&amp;</text>
<text x="131.5" y="186">&amp;</text>
<text x="362.5" y="254.8">&amp;</text>
<text x="362.5" y="265.3">&amp;</text>
<text x="362.5" y="275.9">&amp;</text>
<text x="82.1" y="277.7">&amp;</text>
<text x="82.1" y="288.3">&amp;</text>
<text x="82.1" y="298.9">&amp;</text>
</g>
<text font-size="2.5" fill="#800" x="502.9" y="73.7">555_BJT_EE</text>
<g font-size="1.8" fill="#8d2323">
<text x="188.2" y="116.8">A</text>
<text x="265.9" y="115">A</text>
<text x="179.8" y="125.2">F</text>
<text x="194.9" y="125.6">B</text>
<text x="257.4" y="123.5">F</text>
<text x="272.6" y="123.8">B</text>
<text x="263.7" y="131.9">G</text>
<text x="186.1" y="133.7">G</text>
<text x="177.7" y="141.8">E</text>
<text x="192.8" y="142.5">C</text>
<text x="255.3" y="140.1">E</text>
<text x="270.4" y="140.8">C</text>
<text x="261.6" y="148.5">D</text>
<text x="184" y="150.3">D</text>
<text x="196.4" y="152">DP</text>
<text x="274" y="150.3">DP</text>
<text x="463.4" y="303.7">A</text>
<text x="541" y="302">A</text>
<text x="532.6" y="310.4">F</text>
<text x="547.7" y="310.8">B</text>
<text x="454.9" y="312.2">F</text>
<text x="470.1" y="312.6">B</text>
<text x="461.3" y="320.7">G</text>
<text x="538.9" y="318.9">G</text>
<text x="183" y="326.7">A</text>
<text x="260.6" y="324.9">A</text>
<text x="452.8" y="328.8">E</text>
<text x="468" y="329.5">C</text>
<text x="530.4" y="327">E</text>
<text x="545.6" y="327.7">C</text>
<text x="174.5" y="335.1">F</text>
<text x="189.7" y="335.5">B</text>
<text x="252.1" y="333.4">F</text>
<text x="267.3" y="333.7">B</text>
<text x="536.8" y="335.5">D</text>
<text x="258.4" y="341.8">G</text>
<text x="459.2" y="337.3">D</text>
<text x="471.5" y="339">DP</text>
<text x="549.1" y="337.3">DP</text>
<text x="180.8" y="343.6">G</text>
<text x="172.4" y="351.7">E</text>
<text x="187.5" y="352.4">C</text>
<text x="250" y="350">E</text>
<text x="265.1" y="350.7">C</text>
<text x="256.3" y="358.4">D</text>
<text x="178.7" y="360.2">D</text>
<text x="191.1" y="361.9">DP</text>
<text x="268.7" y="360.2">DP</text>
</g>
<g font-size="1.8">
<text x="121.7" y="159.8">1A1</text>
<text x="121.7" y="166.9">13</text>
<text x="121.7" y="163.3">2B1</text>
<text x="122.5" y="166.9">C1</text>
<text x="142.5" y="163.3">Y1</text>
<text x="143.3" y="163.3">12</text>
<text x="121.7" y="173.9">4B2</text>
<text x="121.7" y="170.4">3A2</text>
<text x="142.5" y="173.9">Y2</text>
<text x="143.3" y="173.9">6</text>
<text x="172.5" y="173.9">2B1</text>
<text x="172.5" y="170.4">1A1</text>
<text x="183" y="173.3">&amp;</text>
<text x="191.1" y="172.2">Y1</text>
<text x="194.8" y="172.2">3</text>
<text x="121.7" y="177.4">5C2</text>
<text x="172.5" y="177.4">4A2</text>
<text x="191.1" y="179.2">Y2</text>
<text x="194.8" y="179.2">6</text>
<text x="121.7" y="184.5">10</text>
<text x="121.7" y="181">9A3</text>
<text x="122.5" y="184.5">B3</text>
<text x="142.5" y="184.5">Y3</text>
<text x="143.3" y="184.5">8</text>
<text x="172.5" y="181">5B2</text>
<text x="172.9" y="184.5">10</text>
<text x="173.7" y="184.5">A3</text>
<text x="183" y="180.3">&amp;</text>
<text x="121.7" y="188">11</text>
<text x="122.5" y="188">C3</text>
<text x="172.2" y="188">9</text>
<text x="172.9" y="191.6">12</text>
<text x="173.7" y="191.6">A4</text>
<text x="173.7" y="188">B3</text>
<text x="183" y="187.4">&amp;</text>
<text x="191.1" y="186.3">Y3</text>
<text x="195.1" y="186.3">8</text>
<text x="172.9" y="195.1">13</text>
<text x="173.7" y="195.1">B4</text>
<text x="183" y="194.4">&amp;</text>
<text x="191.1" y="193.3">Y4</text>
<text x="194.8" y="193.3">11</text>
<text x="352.8" y="249.8">1A1</text>
<text x="352.8" y="256.8">13</text>
<text x="352.8" y="253.3">2B1</text>
<text x="353.6" y="256.8">C1</text>
<text x="373.6" y="253.3">Y1</text>
<text x="374.3" y="253.3">12</text>
<text x="352.8" y="263.9">4B2</text>
<text x="352.8" y="260.3">3A2</text>
<text x="373.6" y="263.9">Y2</text>
<text x="374.3" y="263.9">6</text>
<text x="352.8" y="267.4">5C2</text>
<text x="72.4" y="272.7">1A1</text>
<text x="352.8" y="274.5">10</text>
<text x="352.8" y="270.9">9A3</text>
<text x="353.6" y="274.5">B3</text>
<text x="373.6" y="274.5">Y3</text>
<text x="374.3" y="274.5">8</text>
<text x="72.4" y="279.8">13</text>
<text x="72.4" y="276.2">2B1</text>
<text x="73.1" y="279.8">C1</text>
<text x="93.1" y="276.2">Y1</text>
<text x="93.9" y="276.2">12</text>
<text x="352.8" y="278">11</text>
<text x="353.6" y="278">C3</text>
<text x="72.4" y="286.8">4B2</text>
<text x="72.4" y="283.3">3A2</text>
<text x="93.1" y="286.8">Y2</text>
<text x="93.9" y="286.8">6</text>
<text x="72.4" y="293.9">9A3</text>
<text x="72.4" y="290.3">5C2</text>
<text x="72.4" y="297.4">10</text>
<text x="73.1" y="297.4">B3</text>
<text x="93.1" y="297.4">Y3</text>
<text x="93.9" y="297.4">8</text>
<text x="72.4" y="300.9">11</text>
<text x="73.1" y="300.9">C3</text>
</g>
</svg>
